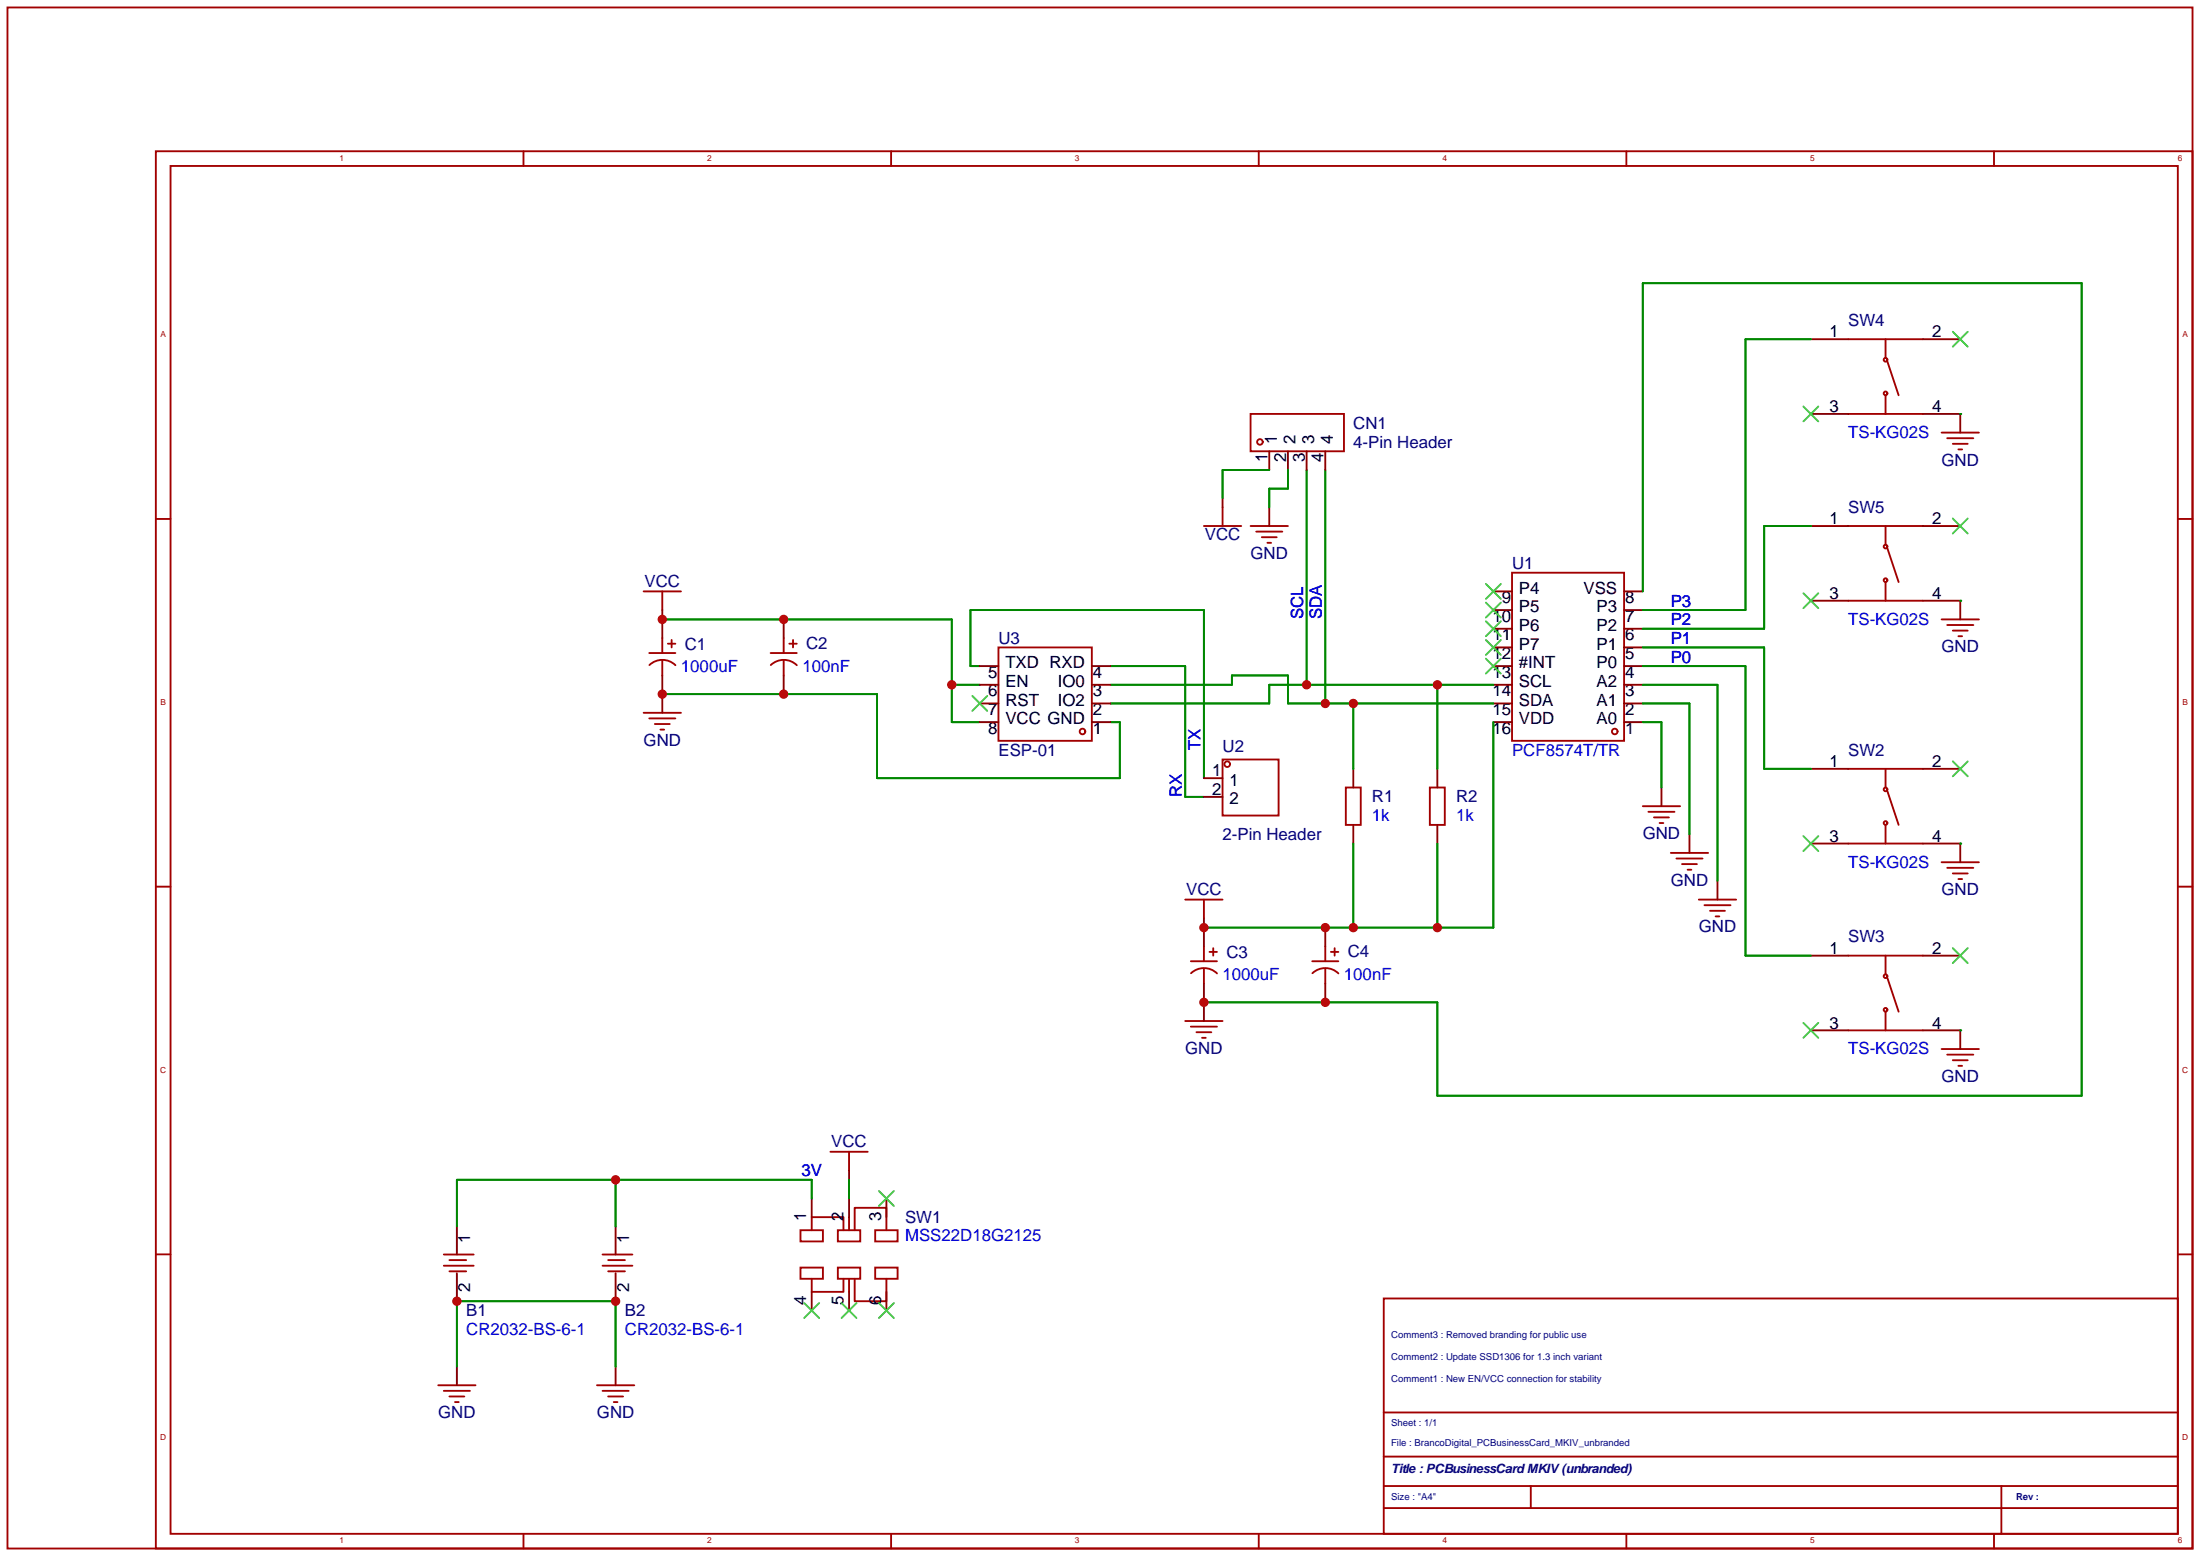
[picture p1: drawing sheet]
<svg xmlns="http://www.w3.org/2000/svg" width="299mm" height="212mm" viewBox="0 0 299 212" stroke-linecap="round" stroke-linejoin="round" font-family="sans-serif">
<g fill="none" stroke="#a10000" stroke-width=".25">
<path d="M1 1h297.2v209.6h-297.2zM21.2 20.6h277v190h-277zM23.2 22.6h273v186h-273zM71.2 20.6v2M121.2 20.6v2M171.2 20.6v2M221.2 20.6v2M271.2 20.6v2M170.1 56.3h12.7v5.1h-12.7zM251.4 56.3h10.1M251.4 46.1h10.1M256.4 46.1v2.6"/>
<path d="M256.4 53.7v2.6M256.7 49.2l1.5 4.5M264.1 58.8h5M264.8 59.6h3.6M21.2 70.6h2M163.7 71.5h5.1M166.3 69v2.5M170.1 71.5h5.1M170.8 72.3h3.6M171.6 73.1h2M172.4 73.8h.5M205.6 77.9h15.3v22.8h-15.3z"/>
<path d="M251.4 71.5h10.1M256.4 71.5v2.6M256.4 79.1v2.6M256.7 74.6l1.5 4.5M265.6 60.4h2M266.4 61.1h.5M296.2 70.6h2M87.5 96.9h5.1M87.5 80.4h5.1M88.3 97.7h3.6M88.3 88.8h3.6M88.3 90.4a2.54 2.54 0 0 1 3.6 .1"/>
<path d="M89.1 98.5h2M89.8 99.2h.5M90.1 80.4v2.6M90.1 86.8v2M90.1 89.8v2M90.8 87.5h1.1M91.3 87v1M104.8 88.8h3.6M104.8 90.4a2.54 2.54 0 0 1 3.6 .1M106.6 86.8v2M106.6 89.8v2M107.3 87.5h1.1"/>
<path d="M107.9 87v1M135.8 88h12.7v12.7h-12.7zM251.4 81.7h10.1M264.1 84.2h5M264.8 85h3.6M265.6 85.8h2M266.4 86.5h.5M166.3 103.3h7.6v7.6h-7.6zM183 107.1h2.1v5.1h-2.1zM194.5 107.1h2v5.1h-2zM223.4 109.6h5.1M224.2 110.4h3.5"/>
<path d="M225 111.2h2M225.7 111.9h.5M227.2 116h5.1M228 116.7h3.6M228.8 117.5h2M229.5 118.3h.5M251.4 114.7h10.1M251.4 104.5h10.1M256.4 104.5v2.6M256.4 112.2v2.5M256.7 107.6l1.5 4.6M264.1 117.2h5"/>
<path d="M264.8 118h3.6M265.6 118.8h2M266.4 119.5h.5M21.2 120.6h2M161.2 138.8h5.1M161.2 122.3h5.1M162 139.6h3.5M162 130.7h3.5M162 132.3a2.54 2.54 0 0 1 3.5 .1M163.7 122.3v2.6M163.7 128.7v2M163.7 131.7v2.1"/>
<path d="M164.5 129.4h1M165 128.9v1M178.5 130.7h3.5M178.5 132.3a2.54 2.54 0 0 1 3.5 .1M180.2 128.7v2M180.2 131.7v2.1M181 129.4h1M181.5 128.9v1M231 122.3h5.1M231.8 123.1h3.6M232.6 123.9h2M233.3 124.6h.5"/>
<path d="M251.4 129.9h10.1M256.4 129.9v2.6M256.4 137.6v2.5M256.7 133l1.5 4.6M296.2 120.6h2M112.9 156.6h5.1M115.5 156.6v2.6M162.7 140.4h2.1M163.5 141.1h.5M251.4 140.1h10.1M264.1 142.6h5M264.8 143.4h3.6"/>
<path d="M265.6 144.2h2M266.4 144.9h.5M21.2 170.6h2M60.4 170.6h4M60.4 172.1h4M61.1 171.3h2.3M61.1 172.9h2.3M81.9 170.6h4.1M81.9 172.1h4.1M82.7 171.3h2.3M82.7 172.9h2.3M108.9 172.4h3v1.5h-3z"/>
<path d="M108.9 167.3h3v1.5h-3zM110.4 173.9v1.8h4.3v-1.8M110.4 167.3v-1.8h4.3v1.8M114 172.4h3v1.5h-3zM114 167.3h3v1.5h-3zM115.5 165.5v1.8M115.5 173.9v1.8M116.2 173.9v3h4.4v-3M116.2 167.3v-3.1h4.4v3.1M119 172.4h3.1v1.5h-3.1zM119 167.3h3.1v1.5h-3.1zM188.2 176.6h108v32h-108z"/>
<path d="M296.2 170.6h2M59.6 188.4h5.1M60.4 189.1h3.5M61.1 189.9h2.1M61.9 190.7h.5M81.2 188.4h5.1M81.9 189.1h3.6M82.7 189.9h2M83.5 190.7h.5M188.2 198.1h108M188.2 192.1h108M71.2 208.6v2"/>
<path d="M121.2 208.6v2M171.2 208.6v2M188.2 205.1h108M188.2 202.1h108M208.2 202.1v3M221.2 208.6v2M271.2 208.6v2M272.2 202.1v6.5"/>
<circle cx="256.4" cy="48.9" r=".25"/>
<circle cx="256.4" cy="53.5" r=".25"/>
<circle cx="171.4" cy="60.1" r=".38"/>
<circle cx="256.4" cy="74.3" r=".25"/>
<circle cx="256.4" cy="78.9" r=".25"/>
<circle cx="147.2" cy="99.5" r=".38"/>
<circle cx="219.6" cy="99.5" r=".38"/>
<circle cx="166.9" cy="103.9" r=".38"/>
<circle cx="256.4" cy="107.3" r=".25"/>
<circle cx="256.4" cy="111.9" r=".25"/>
<circle cx="256.4" cy="132.7" r=".25"/>
<circle cx="256.4" cy="137.3" r=".25"/>
</g>
<g fill="none" stroke="#870000" stroke-width=".25">
<path d="M246.3 56.3h5.1M246.3 46.1h5.1M261.5 56.3h5.1v2.5M261.5 46.1h5.1M166.3 67.7v1.3M172.6 61.4v2.5M172.6 69v2.5M175.2 61.4v2.5M177.7 61.4v2.5M180.2 61.4v2.5M246.3 71.5h5.1M261.5 71.5h5.1"/>
<path d="M90.1 83v3.8M90.1 91.8v5.1M106.6 84.2v2.6M106.6 91.8v2.6M133.3 98.2h2.5M133.3 95.7h2.5M133.3 93.1h2.5M133.3 90.6h2.5M148.5 98.2h2.5M148.5 95.7h2.5M148.5 93.1h2.5M148.5 90.6h2.5"/>
<path d="M203.1 98.2h2.5M203.1 95.7h2.5M203.1 93.1h2.5M203.1 90.6h2.5M203.1 88h2.5M203.1 85.5h2.5M203.1 83h2.5M203.1 80.4h2.5M220.9 98.2h2.5M220.9 95.7h2.5M220.9 93.1h2.5M220.9 90.6h2.5"/>
<path d="M220.9 88h2.5M220.9 85.5h2.5M220.9 83h2.5M220.9 80.4h2.5M246.3 81.7h5.1M261.5 81.7h5.1v2.5M163.7 105.8h2.6M163.7 108.4h2.6M184.1 104.5v2.6M184.1 112.2v2.5M195.5 104.5v2.6M195.5 112.2v2.5"/>
<path d="M226 107.1v2.5M229.8 113.4v2.6M233.6 119.8v2.5M246.3 114.7h5.1M246.3 104.5h5.1M261.5 114.7h5.1v2.5M261.5 104.5h5.1M163.7 124.9v3.8M163.7 133.8v5M180.2 126.1v2.6M180.2 133.8v2.5M246.3 129.9h5.1"/>
<path d="M261.5 129.9h5.1M115.5 159.2v1.2M246.3 140.1h5.1M261.5 140.1h5.1v2.5M62.1 166.8v3.8M62.1 173.1v3.8M83.7 166.8v3.8M83.7 173.1v3.8M110.4 163v2.5M110.4 175.7v2.5M115.5 163v2.5M115.5 175.7v2.5"/>
<path d="M120.6 163v2.5M120.6 175.7v2.5M62.1 185.8v2.6M83.7 185.8v2.6"/>
</g>
<g fill="none" stroke="#3c3" stroke-width=".25">
<path d="M245.3 55.3l2 2M247.3 55.3l-2 2M265.6 45.1l2 2M267.6 45.1l-2 2M202.1 79.4l2 2M204.1 79.4l-2 2M265.6 70.5l2 2M267.6 70.5l-2 2M132.2 94.6l2.1 2.1M134.3 94.6l-2.1 2.1M202.1 81.9l2 2.1M202.1 84.5l2 2"/>
<path d="M202.1 87l2 2.1M202.1 89.6l2 2M204.1 84.5l-2 2M204.1 81.9l-2 2.1M204.1 87l-2 2.1M204.1 89.6l-2 2M245.3 80.7l2 2M247.3 80.7l-2 2M245.3 113.7l2 2M247.3 113.7l-2 2M265.6 103.5l2 2.1M267.6 103.5l-2 2.1"/>
<path d="M245.3 139.1l2 2M247.3 139.1l-2 2M265.6 128.9l2 2.1M267.6 128.9l-2 2.1M109.4 177.2l2 2M111.4 177.2l-2 2M114.5 177.2l2 2M116.5 177.2l-2 2M119.5 177.2l2.1 2M119.5 162l2.1 2M121.6 177.2l-2.1 2M121.6 162l-2.1 2"/>
</g>
<g fill="none" stroke="#008700" stroke-width=".25">
<path d="M246.3 46.1h-8.9v36.9h-14M266.6 56.3h.1M172.6 63.9h-6.3v3.8M175.2 63.9v2.5h-2.6v2.6M177.7 63.9v29.2M180.2 63.9v31.8M246.3 71.5h-6.4v14h-16.5M90.1 94.4h29.2v11.4h33v-7.6h-1.3M90.1 84.2h39.3v14h3.9M129.4 93.1h3.9M133.3 90.6h-1.3v-7.6h31.7v22.8M151 93.1h16.5v-1.3h7.7v3.9h27.9"/>
<path d="M151 90.6h10.2v17.8h2.5M184.1 95.7v8.8M195.5 93.1v11.4M203.1 93.1h-30.5v2.6h-21.6M203.1 98.2v27.9h-39.4M223.4 98.2h2.6v8.9M223.4 93.1h10.2v26.7M223.4 95.7h6.4v17.7M223.4 80.4v-41.9h59.7v110.5h-87.6v-12.7h-31.8M223.4 88h16.5v16.5h6.4M223.4 90.6h14v39.3h8.9M266.6 81.7h.1"/>
<path d="M184.1 114.7v11.4M195.5 114.7v11.4M266.6 114.7h.1M266.6 140.1h.1M83.7 160.4v6.4M110.4 163v-2.6h-48.3v6.4M115.5 160.4v2.6M62.1 185.8v-8.9h21.6v8.9"/>
</g>
<g fill="#c00">
<circle cx="83.7" cy="160.4" r=".63"/>
<circle cx="83.7" cy="176.9" r=".63"/>
<circle cx="62.1" cy="176.9" r=".63"/>
<circle cx="106.6" cy="94.4" r=".63"/>
<circle cx="90.1" cy="94.4" r=".63"/>
<circle cx="106.6" cy="84.2" r=".63"/>
<circle cx="90.1" cy="84.2" r=".63"/>
<circle cx="129.4" cy="93.1" r=".63"/>
<circle cx="184.1" cy="95.7" r=".63"/>
<circle cx="180.2" cy="95.7" r=".63"/>
<circle cx="195.5" cy="93.1" r=".63"/>
<circle cx="177.7" cy="93.1" r=".63"/>
<circle cx="195.5" cy="126.1" r=".63"/>
<circle cx="184.1" cy="126.1" r=".63"/>
<circle cx="180.2" cy="126.1" r=".63"/>
<circle cx="163.7" cy="126.1" r=".63"/>
<circle cx="180.2" cy="136.3" r=".63"/>
<circle cx="163.7" cy="136.3" r=".63"/>
</g>
<g font-size="2.3">
<text x="248.8" y="45.9">1</text>
<text x="262.8" y="45.9">2</text>
<text x="248.8" y="56">3</text>
<text x="262.8" y="56">4</text>
<text x="172.4" y="62.8" transform="rotate(-90 172.4 62.8)">1</text>
<text x="173.6" y="60.4" transform="rotate(-90 173.6 60.4)">1</text>
<text x="174.9" y="62.8" transform="rotate(-90 174.9 62.8)">2</text>
<text x="176.2" y="60.4" transform="rotate(-90 176.2 60.4)">2</text>
<text x="177.5" y="62.8" transform="rotate(-90 177.5 62.8)">3</text>
<text x="178.7" y="60.4" transform="rotate(-90 178.7 60.4)">3</text>
<text x="180" y="62.8" transform="rotate(-90 180 62.8)">4</text>
<text x="181.3" y="60.4" transform="rotate(-90 181.3 60.4)">4</text>
<text x="248.8" y="71.3">1</text>
<text x="262.8" y="71.3">2</text>
<text x="204.2" y="82">9</text>
<text x="206.6" y="80.7">P4</text>
<text x="206.6" y="83.3">P5</text>
<text x="215.4" y="80.7">VSS</text>
<text x="217.1" y="83.3">P3</text>
<text x="221" y="82">8</text>
<text x="248.8" y="81.4">3</text>
<text x="262.8" y="81.4">4</text>
<text x="203" y="84.5">10</text>
<text x="203" y="87.1">11</text>
<text x="203" y="89.6">12</text>
<text x="206.6" y="85.8">P6</text>
<text x="206.6" y="88.3">P7</text>
<text x="217.1" y="88.3">P1</text>
<text x="217.1" y="85.8">P2</text>
<text x="221" y="89.6">5</text>
<text x="221" y="87.1">6</text>
<text x="221" y="84.5">7</text>
<text x="134.4" y="94.7">6</text>
<text x="134.4" y="92.1">5</text>
<text x="136.7" y="96">RST</text>
<text x="136.7" y="93.4">EN</text>
<text x="136.7" y="90.9">TXD RXD</text>
<text x="143.9" y="93.4">IO0</text>
<text x="143.9" y="96">IO2</text>
<text x="148.6" y="92.1">4</text>
<text x="148.6" y="94.7">3</text>
<text x="203" y="92.1">13</text>
<text x="203" y="94.7">14</text>
<text x="206.6" y="90.9">#INT</text>
<text x="206.6" y="93.4">SCL</text>
<text x="206.6" y="96">SDA</text>
<text x="217.1" y="96">A1</text>
<text x="217.1" y="93.4">A2</text>
<text x="217.1" y="90.9">P0</text>
<text x="221" y="94.7">3</text>
<text x="221" y="92.1">4</text>
<text x="134.4" y="99.8">8</text>
<text x="134.4" y="97.2">7</text>
<text x="136.7" y="98.5">VCC GND</text>
<text x="148.6" y="97.2">2</text>
<text x="148.6" y="99.8">1</text>
<text x="203" y="97.2">15</text>
<text x="203" y="99.8">16</text>
<text x="206.6" y="98.5">VDD</text>
<text x="217.1" y="98.5">A0</text>
<text x="221" y="99.8">1</text>
<text x="221" y="97.2">2</text>
<text x="164.9" y="105.6">1</text>
<text x="167.2" y="106.8">1</text>
<text x="248.8" y="104.3">1</text>
<text x="262.8" y="104.3">2</text>
<text x="164.9" y="108.1">2</text>
<text x="167.2" y="109.4">2</text>
<text x="248.8" y="114.5">3</text>
<text x="262.8" y="114.5">4</text>
<text x="248.8" y="129.7">1</text>
<text x="262.8" y="129.7">2</text>
<text x="248.8" y="139.9">3</text>
<text x="262.8" y="139.9">4</text>
<text x="109.7" y="166" transform="rotate(-90 109.7 166)">1</text>
<text x="114.7" y="166" transform="rotate(-90 114.7 166)">2</text>
<text x="119.8" y="166" transform="rotate(-90 119.8 166)">3</text>
<text x="64" y="169.1" transform="rotate(-90 64 169.1)">1</text>
<text x="85.6" y="169.1" transform="rotate(-90 85.6 169.1)">1</text>
<text x="64" y="175.7" transform="rotate(-90 64 175.7)">2</text>
<text x="85.6" y="175.7" transform="rotate(-90 85.6 175.7)">2</text>
<text x="109.7" y="177.4" transform="rotate(-90 109.7 177.4)">4</text>
<text x="114.7" y="177.4" transform="rotate(-90 114.7 177.4)">5</text>
<text x="119.8" y="177.4" transform="rotate(-90 119.8 177.4)">6</text>
</g>
<g font-size="2.3" fill="#000080">
<text x="251.4" y="44.3">SW4</text>
<text x="184.1" y="58.3">CN1</text>
<text x="184.1" y="60.9">4-Pin Header</text>
<text x="264.1" y="63.3">GND</text>
<text x="251.4" y="69.7">SW5</text>
<text x="163.9" y="73.5">VCC</text>
<text x="170.1" y="76">GND</text>
<text x="205.6" y="77.4">U1</text>
<text x="87.7" y="79.8">VCC</text>
<text x="93.1" y="88.3">C1</text>
<text x="109.6" y="88.3">C2</text>
<text x="135.8" y="87.6">U3</text>
<text x="264.1" y="88.7">GND</text>
<text x="87.5" y="101.4">GND</text>
<text x="135.8" y="102.8">ESP-01</text>
<text x="166.3" y="102.3">U2</text>
<text x="251.4" y="102.7">SW2</text>
<text x="186.6" y="109.1">R1</text>
<text x="198" y="109.1">R2</text>
<text x="166.3" y="114.2">2-Pin Header</text>
<text x="223.4" y="114.1">GND</text>
<text x="161.3" y="121.7">VCC</text>
<text x="227.2" y="120.4">GND</text>
<text x="264.1" y="121.7">GND</text>
<text x="166.8" y="130.3">C3</text>
<text x="183.3" y="130.2">C4</text>
<text x="231" y="126.8">GND</text>
<text x="251.4" y="128.1">SW3</text>
<text x="161.2" y="143.3">GND</text>
<text x="264.1" y="147.1">GND</text>
<text x="113.1" y="156">VCC</text>
<text x="123.1" y="166.2">SW1</text>
<text x="63.4" y="179">B1</text>
<text x="85" y="179">B2</text>
<text x="59.6" y="192.8">GND</text>
<text x="81.2" y="192.8">GND</text>
</g>
<g font-size="2.3" fill="#00f">
<text x="251.4" y="59.6">TS-KG02S</text>
<text x="227.2" y="82.5">P3</text>
<text x="177.2" y="84.2" transform="rotate(-90 177.2 84.2)">SCL</text>
<text x="179.8" y="84.2" transform="rotate(-90 179.8 84.2)">SDA</text>
<text x="227.2" y="87.6">P1</text>
<text x="227.2" y="85">P2</text>
<text x="251.4" y="85">TS-KG02S</text>
<text x="92.6" y="91.4">1000uF</text>
<text x="109.1" y="91.3">100nF</text>
<text x="227.2" y="90.1">P0</text>
<text x="163.3" y="102" transform="rotate(-90 163.3 102)">TX</text>
<text x="205.6" y="102.8">PCF8574T/TR</text>
<text x="160.7" y="108.4" transform="rotate(-90 160.7 108.4)">RX</text>
<text x="186.6" y="111.6">1k</text>
<text x="198" y="111.6">1k</text>
<text x="251.4" y="118">TS-KG02S</text>
<text x="166.3" y="133.3">1000uF</text>
<text x="182.8" y="133.2">100nF</text>
<text x="251.4" y="143.4">TS-KG02S</text>
<text x="109" y="159.9">3V</text>
<text x="123.1" y="168.8">MSS22D18G2125</text>
<text x="63.4" y="181.5">CR2032-BS-6-1</text>
<text x="85" y="181.5">CR2032-BS-6-1</text>
</g>
<text font-size="1.7" fill="#000080" x="189.2" y="200.3">Title : PCBusinessCard MKIV (unbranded)</text>
<g font-size="1.3" fill="#000080">
<text x="189.2" y="184.9">Comment2 : Update SSD1306 for 1.3 inch variant</text>
<text x="189.2" y="181.9">Comment3 : Removed branding for public use</text>
<text x="189.2" y="187.9">Comment1 : New EN/VCC connection for stability</text>
<text x="189.2" y="196.6">File : BrancoDigital_PCBusinessCard_MKIV_unbranded</text>
<text x="189.2" y="193.9">Sheet : 1/1</text>
<text x="189.2" y="204">Size : &quot;A4&quot;</text>
<text x="274.2" y="204">Rev :</text>
</g>
<g font-size="1.1" fill="#a00000">
<text x="46.2" y="21.8">1</text>
<text x="96.2" y="21.8">2</text>
<text x="146.2" y="21.8">3</text>
<text x="196.2" y="21.8">4</text>
<text x="246.2" y="21.8">5</text>
<text x="296.2" y="21.8">6</text>
<text x="21.8" y="45.9">A</text>
<text x="296.8" y="45.9">A</text>
<text x="21.8" y="95.8">B</text>
<text x="296.8" y="95.8">B</text>
<text x="21.8" y="145.8">C</text>
<text x="296.8" y="145.8">C</text>
<text x="21.8" y="195.8">D</text>
<text x="296.8" y="195.8">D</text>
<text x="46.2" y="209.8">1</text>
<text x="96.2" y="209.8">2</text>
<text x="146.2" y="209.8">3</text>
<text x="196.2" y="209.8">4</text>
<text x="246.2" y="209.8">5</text>
<text x="296.2" y="209.8">6</text>
</g>
</svg>
